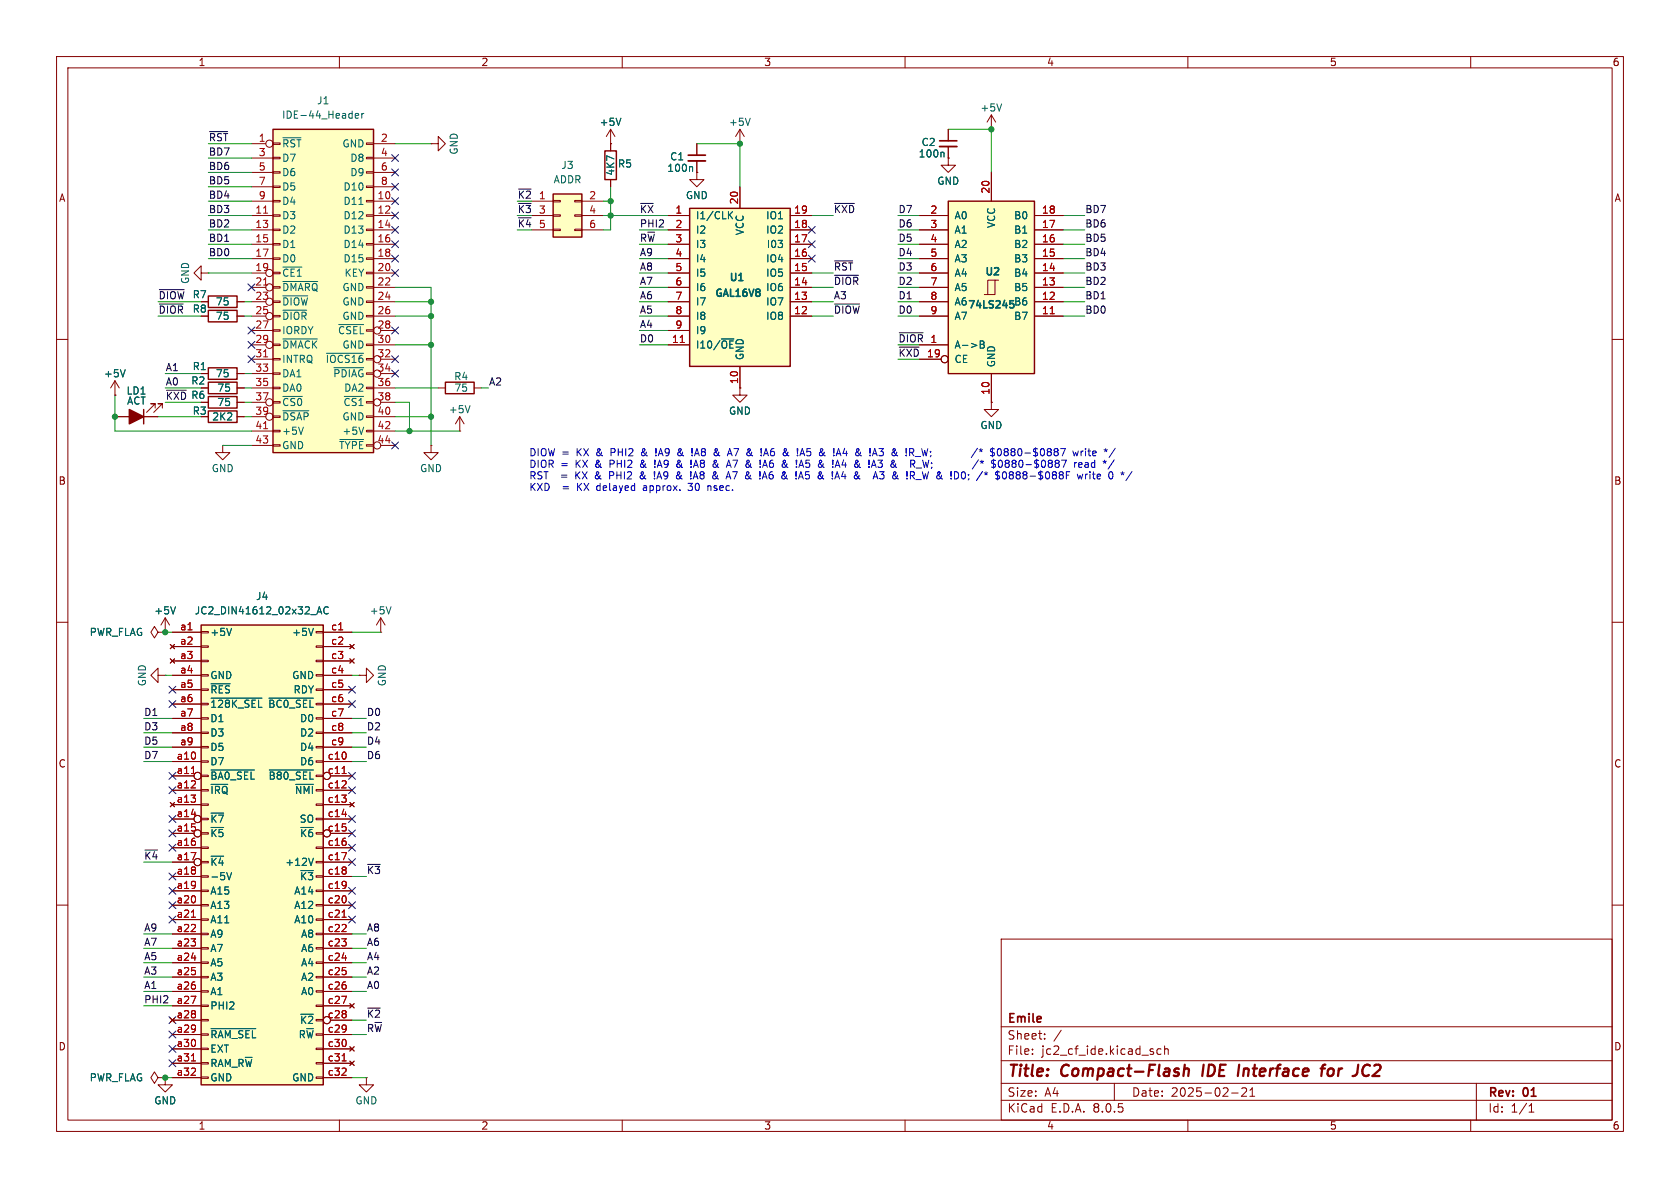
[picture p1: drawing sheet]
<svg xmlns="http://www.w3.org/2000/svg" width="297mm" height="210mm" viewBox="0 0 297 210" stroke-linecap="round" stroke-linejoin="round" font-family="sans-serif">
<g fill="none" stroke="#840000" stroke-width=".18">
<path d="M10 10h277v190h-277zM12 12h273v186h-273zM60 10v2M110 10v2M160 10v2M210 10v2M260 10v2M107.9 25.4h.1M107.9 22.9l-.7 1.2M107.9 22.9v2.5M107.9 22.9l.8 1.2M167.6 22.9v2"/>
<path d="M167.6 25.9v2M10 60h2M285 60h2M77.5 68.6h1.2M83.8 68.6h1.3M10 110h2M285 110h2M10 160h2M285 160h2M177 166h108v32h-108zM60 198v2M110 198v2"/>
<path d="M160 198v2M177 194.5h108M177 191.5h108M177 187.5h108M177 181.5h108M182.5 186.3v.1M182.5 185.5v.1M184.7 183.6v.1M184.7 182.8v.1M187.6 182.1l-1.3 2M197 191.5v3M203.9 186v.3"/>
<path d="M205.2 185.5l-.4-.1-.3 .3v.4l.2 .2h.5M205.9 185.5l.2-.1 .4 .1v.9M205.9 184.9v1.5M210 198v2M217.7 193.2h1.2M219.5 192.4l.6-.1 .2 .1 .1 .3-.9 1.1h.9M221 193.8h.8M221 192.7l.4-.4v1.5M260 198v2M261 191.5v6.5M270.3 196.6h.9M270.3 195.5l.4-.4v1.5"/>
</g>
<path d="M209.3 189.1a.49 .49 0 0 1 .9 .1l-.1 1M209.5 188.2l-.3 2M212.8 188.2l-.3 2M233.5 188.9h.7M234.3 188.2l-.4 .1-.1 .2-.2 1.7M235.5 188.9a.62 .62 0 0 0-.7 .4v.7a.52 .52 0 0 0 .7 .1M241 189.9a.68 .68 0 0 0 .9 .2M241.8 188.2a.77 .77 0 0 0-.8 .5" fill="none" stroke="#840000" stroke-width=".4"/>
<path d="M166.1 25.9h3.1" fill="none" stroke="#840000" stroke-width=".33"/>
<path d="M166.1 24.9h3.1" fill="none" stroke="#840000" stroke-width=".3"/>
<path d="M109.8 20.9l-.5 1.3M166.7 26.9l.2 .2v.7" fill="none" stroke="#006464" stroke-width=".18"/>
<path d="M78.7 67.6h5.1v2h-5.1z" fill="none" stroke="#840000" stroke-width=".25"/>
<path d="M121.9 36.8h17.8v28h-17.8z" fill="#ffffc2"/>
<path d="M121.9 36.8h17.8v28h-17.8z" fill="none" stroke="#840000" stroke-width=".25"/>
<g fill="none" stroke="#840000" stroke-width=".18">
<path d="M118.1 38.1h3.8M130.8 33v3.8M139.7 38.1h3.8M118.1 55.9h3.8M118.1 53.3h3.8M118.1 50.8h3.8M118.1 48.3h3.8M118.1 45.7h3.8M118.1 43.2h3.8M118.1 40.6h3.8M118.1 58.4h3.8M139.7 55.9h3.8"/>
<path d="M139.7 53.3h3.8M139.7 50.8h3.8M139.7 48.3h3.8M139.7 45.7h3.8M139.7 43.2h3.8M139.7 40.6h3.8M118.1 61h3.8M130.8 64.8v3.8"/>
</g>
<path d="M129 38l.5 .7M129.5 37.4l-.7 .7" fill="none" stroke="#006464" stroke-width=".18"/>
<path d="M120.3 60.5h.7" fill="none" stroke="#a90000" stroke-width=".18"/>
<path d="M97.8 34.3h5.1v7.6h-5.1z" fill="#ffffc2"/>
<g fill="none" stroke="#840000" stroke-width=".18">
<path d="M76.2 25.4h1.3v-1.3l1.2 1.3-1.2 1.3v-1.3M76.2 25.4h.1M94 35.6h3.8M94 38.1h3.8M97.8 38h1.3v.2h-1.3zM97.8 35.4h1.3v.3h-1.3zM101.6 38h1.3v.2h-1.3zM101.6 35.4h1.3v.3h-1.3zM102.9 35.6h3.8M102.9 38.1h3.8M107.9 25.4v1.3M107.9 31.8v1.2"/>
<path d="M123.2 30.5v1.3h1.3l-1.3 1.2-1.3-1.2h1.3M123.2 30.5h.1M123.2 25.4v2M123.2 28.4v2.1M130.8 25.4h.1M130.8 22.9l-.8 1.2M130.8 22.9v2.5M130.8 22.9l.8 1.2M94 40.6h3.8M97.8 40.5h1.3v.3h-1.3zM101.6 40.5h1.3v.3h-1.3zM102.9 40.6h3.8"/>
<path d="M35.6 68.6h1.2M41.9 68.6h1.3M76.2 78.7v1.3h1.3l-1.3 1.3-1.3-1.3h1.3M76.2 78.7h.1M81.3 76.2h.1M81.3 73.7l-.8 1.2M81.3 73.7v2.5M81.3 73.7l.7 1.2M27.9 119.4v-1.3l-1.2 1.3 1.2 1.3v-1.3h1.3M27.9 111.8l-.6-1.1-.6 1.1 .6 1 .6-1h1.3M29.2 119.4h.1M29.2 111.8h.1"/>
<path d="M29.2 109.2l-.8 1.3M29.2 109.2v2.6M29.2 109.2l.8 1.3M63.5 119.4h1.3v-1.3l1.2 1.3-1.2 1.3v-1.3M63.5 119.4h.1M67.3 111.8h.1M67.3 109.2l-.8 1.3M67.3 109.2v2.6M67.3 109.2l.8 1.3"/>
</g>
<path d="M97.8 34.3h5.1v7.6h-5.1zM106.9 26.7h2.1v5.1h-2.1zM36.8 67.6h5.1v2h-5.1z" fill="none" stroke="#840000" stroke-width=".25"/>
<path d="M122.3 29.5l.1 .1v.7M132.6 20.9l-.4 1.3M83.1 71.7l-.4 1.3M31 107.3l-.4 1.2M69.1 107.3l-.4 1.2" fill="none" stroke="#006464" stroke-width=".18"/>
<path d="M121.7 28.4h3" fill="none" stroke="#840000" stroke-width=".33"/>
<path d="M121.7 27.4h3" fill="none" stroke="#840000" stroke-width=".3"/>
<path d="M167.6 35.6h15.3v30.4h-15.3z" fill="#ffffc2"/>
<g fill="none" stroke="#840000" stroke-width=".18">
<path d="M162.6 38.1h5M175.3 30.5v5.1M182.9 38.1h5.1M162.6 55.9h5M162.6 53.3h5M162.6 50.8h5M162.6 48.3h5M162.6 45.7h5M162.6 43.2h5M162.6 40.6h5M175.9 49.5h-1.3v2.6M176.5 49.5h-.6v2.6h-1.9"/>
<path d="M182.9 55.9h5.1M182.9 53.3h5.1M182.9 50.8h5.1M182.9 48.3h5.1M182.9 45.7h5.1M182.9 43.2h5.1M182.9 40.6h5.1M162.6 61h5M162.6 63.5h3.8M175.3 66v5.1"/>
<circle cx="167" cy="63.5" r=".63"/>
</g>
<path d="M167.6 35.6h15.3v30.4h-15.3z" fill="none" stroke="#840000" stroke-width=".25"/>
<path d="M173.3 60.3h.4l.3 .2-.3 .4 .3 .1v.3l-.2 .2h-.5zM173.3 60.9h.4" fill="none" stroke="#006464" stroke-width=".18"/>
<path d="M185.7 55.5h.7" fill="none" stroke="#a90000" stroke-width=".18"/>
<path d="M178.6 53.2h.6M178.6 54.4h.1M178.7 53.6l-.1 .1" fill="none" stroke="#006464" stroke-width=".25"/>
<path d="M35.6 110.5h21.5v81.3h-21.5z" fill="#ffffc2"/>
<g fill="none" stroke="#840000" stroke-width=".18">
<path d="M167.6 27.9v1.3h1.3l-1.3 1.3-1.2-1.3h1.2M167.6 27.9h.1M175.3 22.9h.1M175.3 20.3l-.8 1.3M175.3 20.3v2.6M175.3 20.3l.7 1.3M35.6 66h1.2M41.9 66h1.3M130.8 68.6v1.3h1.3l-1.3 1.2-1.3-1.2h1.3M130.8 68.6h.1M175.3 71.1v1.3h1.2l-1.2 1.3-1.3-1.3h1.3M175.3 71.1h.1"/>
<path d="M30.1 113.9l.8 .8M30.1 116.5l.8 .7M30.5 111.8h5.1M30.5 114.3h5.1M30.5 116.8h5.1M30.5 119.4h5.1M30.9 113.9l-.8 .8M30.9 116.5l-.8 .7M35.6 119.3h1.2v.2h-1.2zM35.6 116.7h1.2v.3h-1.2zM35.6 114.2h1.2v.2h-1.2zM35.6 111.6h1.2v.3h-1.2z"/>
<path d="M55.9 119.3h1.2v.2h-1.2zM55.9 116.7h1.2v.3h-1.2zM55.9 114.2h1.2v.2h-1.2zM55.9 111.6h1.2v.3h-1.2zM57.1 111.8h5.1M57.1 114.3h5.1M57.1 116.8h5.1M57.1 119.4h5.1M61.8 113.9l.8 .8M61.8 116.5l.8 .7M62.6 113.9l-.8 .8M62.6 116.5l-.8 .7"/>
<path d="M30.5 134.6h5.1M30.5 137.2h3.8M30.5 139.7h5.1M30.5 121.9h5.1M30.5 124.5h5.1M30.5 127h5.1M30.5 129.5h5.1M30.5 132.1h5.1M35.6 139.6h1.2v.2h-1.2zM35.6 137h1.2v.3h-1.2zM35.6 134.5h1.2v.2h-1.2zM35.6 132h1.2v.2h-1.2z"/>
<path d="M35.6 129.4h1.2v.3h-1.2zM35.6 126.9h1.2v.2h-1.2zM35.6 124.3h1.2v.3h-1.2zM35.6 121.8h1.2v.2h-1.2zM55.9 134.5h1.2v.2h-1.2zM55.9 132h1.2v.2h-1.2zM55.9 129.4h1.2v.3h-1.2zM55.9 126.9h1.2v.2h-1.2zM55.9 121.8h1.2v.2h-1.2zM57.1 134.6h5.1M57.1 139.7h5.1M57.1 121.9h5.1"/>
<path d="M57.1 124.5h5.1M57.1 127h5.1M57.1 129.5h5.1M57.1 132.1h5.1M58.4 137.2h3.8M30.1 141.9l.8 .7M30.5 142.2h5.1M30.5 144.8h3.8M30.5 147.3h3.8M30.5 149.9h5.1M30.5 152.4h3.8M30.5 154.9h5.1"/>
<path d="M30.5 157.5h5.1M30.9 141.9l-.8 .7M35.6 159.9h1.2v.2h-1.2zM35.6 157.4h1.2v.2h-1.2zM35.6 154.8h1.2v.3h-1.2zM35.6 152.3h1.2v.2h-1.2zM35.6 149.7h1.2v.3h-1.2zM35.6 147.2h1.2v.2h-1.2zM35.6 144.7h1.2v.2h-1.2zM35.6 142.1h1.2v.3h-1.2zM55.9 159.9h1.2v.2h-1.2zM55.9 157.4h1.2v.2h-1.2z"/>
<path d="M55.9 152.3h1.2v.2h-1.2zM55.9 149.7h1.2v.3h-1.2zM55.9 144.7h1.2v.2h-1.2zM55.9 142.1h1.2v.3h-1.2zM57.1 142.2h5.1M57.1 144.8h5.1M57.1 149.9h5.1M57.1 152.4h5.1M57.1 154.9h5.1M57.1 157.5h5.1M58.4 147.3h3.8M61.8 141.9l.8 .7"/>
<path d="M62.6 141.9l-.8 .7M30.1 180l.8 .7M30.5 160h5.1M30.5 162.6h5.1M30.5 165.1h5.1M30.5 167.6h5.1M30.5 170.2h5.1M30.5 172.7h5.1M30.5 175.3h5.1M30.5 177.8h5.1M30.9 180l-.8 .7M35.6 177.7h1.2v.2h-1.2z"/>
<path d="M35.6 175.1h1.2v.3h-1.2zM35.6 172.6h1.2v.2h-1.2zM35.6 170.1h1.2v.2h-1.2zM35.6 167.5h1.2v.3h-1.2zM35.6 165h1.2v.2h-1.2zM35.6 162.4h1.2v.3h-1.2zM55.9 177.7h1.2v.2h-1.2zM55.9 175.1h1.2v.3h-1.2zM55.9 172.6h1.2v.2h-1.2zM55.9 170.1h1.2v.2h-1.2zM55.9 167.5h1.2v.3h-1.2zM55.9 165h1.2v.2h-1.2z"/>
<path d="M55.9 162.4h1.2v.3h-1.2zM57.1 160h5.1M57.1 162.6h5.1M57.1 165.1h5.1M57.1 167.6h5.1M57.1 170.2h5.1M57.1 172.7h5.1M57.1 175.3h5.1M57.1 177.8h5.1M61.8 177.4l.8 .8M62.6 177.4l-.8 .8M30.5 180.3h5.1"/>
<path d="M30.5 182.9h5.1M30.5 185.4h5.1M30.5 188h5.1M30.5 190.5h5.1M35.6 190.4h1.2v.2h-1.2zM35.6 187.8h1.2v.3h-1.2zM35.6 185.3h1.2v.2h-1.2zM35.6 182.8h1.2v.2h-1.2zM35.6 180.2h1.2v.3h-1.2zM55.9 190.4h1.2v.2h-1.2zM55.9 187.8h1.2v.3h-1.2zM55.9 185.3h1.2v.2h-1.2z"/>
<path d="M57.1 182.9h5.1M57.1 185.4h5.1M57.1 188h5.1M57.1 190.5h5.1M58.4 180.3h3.8M61.8 185l.8 .8M61.8 187.6l.8 .7M62.6 185l-.8 .8M62.6 187.6l-.8 .7M64.8 190.5v1.3h1.2l-1.2 1.2-1.3-1.2h1.3M64.8 190.5h.1"/>
<circle cx="34.9" cy="137.2" r=".63"/>
<circle cx="57.8" cy="137.2" r=".63"/>
<circle cx="34.9" cy="147.3" r=".63"/>
<circle cx="34.9" cy="144.8" r=".63"/>
<circle cx="34.9" cy="152.4" r=".63"/>
<circle cx="57.8" cy="147.3" r=".63"/>
<circle cx="57.8" cy="180.3" r=".63"/>
</g>
<path d="M36.8 65h5.1v2.1h-5.1zM35.6 110.5h21.5v81.3h-21.5z" fill="none" stroke="#840000" stroke-width=".25"/>
<g fill="none" stroke="#006464" stroke-width=".18">
<path d="M177.1 18.4l-.4 1.2M40.9 111.1l-.4 1.2M55.4 111.1l-.4 1.2M56 108.5l.5-1.2 .4 1.2M56.2 108.2h.6M58 107.4a.6 .6 0 0 0-.8 .4 .6 .6 0 0 0 .6 .7l.2-.1M37.3 136.1h7.7M37.3 138.7h3M37.3 120.9h3.4M37.3 123.4h9M47.5 123.4h7.9M47.6 136.1h7.8"/>
<path d="M52.3 138.7h3.1M37.3 143.7h2.2M37.3 151.4h2.2M40.1 154.2l.4 1.3 .4-1.3M53.2 153.9h2.2M55.4 151.7l-.4 1.3M53.2 179.3h2.2M37.3 181.8h7.9M43.4 186.9h1.2"/>
</g>
<path d="M59.9 111.3h.7M33.8 136.7h.8M60.5 136.7h.7M60.4 150.7h.9l-.6 1.3M60.5 143.9h.8M33.8 162.1h.8M60.4 176.1h.9l-.6 1.3M60.5 162.1h.7M60.5 169.3h.8M33.8 187.5h.8M60.5 187.5h.7" fill="none" stroke="#a90000" stroke-width=".18"/>
<path d="M48.3 22.9h17.7v57.1h-17.7z" fill="#ffffc2"/>
<g fill="none" stroke="#840000" stroke-width=".18">
<path d="M44.4 25.4h2.6M44.4 35.6h3.9M44.4 38.1h3.9M44.4 27.9h3.9M44.4 30.5h3.9M44.4 33h3.9M48.3 38h1.2v.2h-1.2zM48.3 35.4h1.2v.3h-1.2zM48.3 32.9h1.2v.2h-1.2zM48.3 30.4h1.2v.2h-1.2zM48.3 27.8h1.2v.3h-1.2zM48.3 25.3h1.2v.2h-1.2z"/>
<path d="M64.8 38h1.2v.2h-1.2zM64.8 35.4h1.2v.3h-1.2zM64.8 32.9h1.2v.2h-1.2zM64.8 30.4h1.2v.2h-1.2zM64.8 27.8h1.2v.3h-1.2zM64.8 25.3h1.2v.2h-1.2zM66 25.4h3.8M66 35.6h3.8M66 38.1h3.8M66 27.9h3.8M66 30.5h3.8M66 33h3.8"/>
<path d="M107.9 25.4h.1M107.9 25.4v1.3M107.9 31.8v1.2M118.1 38.1h3.8M123.2 30.5h.1M123.2 25.4v2M123.2 28.4v2.1M130.8 33v3.8M139.7 38.1h3.8M162.6 38.1h5M167.6 27.9h.1M167.6 22.9v2"/>
<path d="M167.6 25.9v2M175.3 30.5v5.1M182.9 38.1h5.1M35.6 48.3v-1.3l-1.3 1.3 1.3 1.2v-1.2h1.2M35.6 53.3h1.2M35.6 55.9h1.2M36.8 48.3h.1M41.9 53.3h1.3M41.9 55.9h1.3M44.4 40.6h3.9M44.4 43.2h3.9M44.4 45.7h3.9"/>
<path d="M44.4 48.3h2.6M44.4 50.8h2.6M44.4 53.3h2.6M44.4 55.9h2.6M44.4 58.4h3.9M48.3 58.3h1.2v.2h-1.2zM48.3 55.8h1.2v.2h-1.2zM48.3 53.2h1.2v.3h-1.2zM48.3 50.7h1.2v.2h-1.2zM48.3 48.1h1.2v.3h-1.2zM48.3 45.6h1.2v.2h-1.2zM48.3 43.1h1.2v.2h-1.2z"/>
<path d="M48.3 40.5h1.2v.3h-1.2zM64.8 55.8h1.2v.2h-1.2zM64.8 53.2h1.2v.3h-1.2zM64.8 50.7h1.2v.2h-1.2zM64.8 48.1h1.2v.3h-1.2zM64.8 45.6h1.2v.2h-1.2zM64.8 43.1h1.2v.2h-1.2zM64.8 40.5h1.2v.3h-1.2zM66 40.6h3.8M66 43.2h3.8M66 45.7h3.8M66 48.3h3.8"/>
<path d="M66 50.8h3.8M66 53.3h3.8M66 55.9h3.8M67.3 58.4h2.5M118.1 40.6h3.8M118.1 43.2h3.8M118.1 45.7h3.8M118.1 48.3h3.8M118.1 50.8h3.8M118.1 53.3h3.8M118.1 55.9h3.8M118.1 58.4h3.8"/>
<path d="M139.7 40.6h3.8M139.7 43.2h3.8M139.7 45.7h3.8M139.7 48.3h3.8M139.7 50.8h3.8M139.7 53.3h3.8M139.7 55.9h3.8M162.6 40.6h5M162.6 43.2h5M162.6 45.7h5M162.6 48.3h5M162.6 50.8h5"/>
<path d="M162.6 53.3h5M162.6 55.9h5M182.9 40.6h5.1M182.9 43.2h5.1M182.9 45.7h5.1M182.9 48.3h5.1M182.9 50.8h5.1M182.9 53.3h5.1M182.9 55.9h5.1M20.3 69.9h.1M20.3 73.7h7.6M20.3 67.3l-.7 1.3"/>
<path d="M20.3 67.3v2.6M20.3 67.3l.8 1.3M27.4 72.1v-.7h-.7h.7l-1.5 1.5M28.7 72.1v-.7h-.8h.8l-1.5 1.5M35.6 66h1.2M35.6 68.6h1.2M35.6 71.1h1.2M35.6 73.7h1.2M39.4 78.7v1.3h1.2l-1.2 1.3-1.3-1.3h1.3M39.4 78.7h.1M41.9 66h1.3M41.9 68.6h1.3"/>
<path d="M41.9 71.1h1.3M41.9 73.7h1.3M44.4 61h2.6M44.4 63.5h3.9M44.4 66h3.9M44.4 68.6h3.9M44.4 71.1h2.6M44.4 73.7h2.6M44.4 76.2h3.9M44.4 78.7h3.9M48.3 78.6h1.2v.3h-1.2zM48.3 76.1h1.2v.2h-1.2z"/>
<path d="M48.3 73.5h1.2v.3h-1.2zM48.3 71h1.2v.2h-1.2zM48.3 68.5h1.2v.2h-1.2zM48.3 65.9h1.2v.3h-1.2zM48.3 63.4h1.2v.2h-1.2zM48.3 60.8h1.2v.3h-1.2zM64.8 76.1h1.2v.2h-1.2zM64.8 73.5h1.2v.3h-1.2zM64.8 68.5h1.2v.2h-1.2zM64.8 60.8h1.2v.3h-1.2zM66 61h3.8M66 68.6h3.8"/>
<path d="M66 73.7h3.8M66 76.2h3.8M67.3 63.5h2.5M67.3 66h2.5M67.3 71.1h2.5M67.3 78.7h2.5M118.1 61h3.8M130.8 68.6h.1M130.8 64.8v3.8M162.6 61h5M162.6 63.5h3.8M175.3 71.1h.1"/>
<path d="M175.3 66v5.1M29.2 111.8h.1M30.1 113.9l.8 .8M30.1 116.5l.8 .7M30.5 111.8h5.1M30.5 114.3h5.1M30.5 116.8h5.1M30.5 119.4h5.1M30.9 113.9l-.8 .8M30.9 116.5l-.8 .7M57.1 111.8h5.1M57.1 114.3h5.1"/>
<path d="M57.1 116.8h5.1M57.1 119.4h5.1M61.8 113.9l.8 .8M61.8 116.5l.8 .7M62.6 113.9l-.8 .8M62.6 116.5l-.8 .7M30.5 134.6h5.1M30.5 137.2h3.8M30.5 139.7h5.1M30.5 121.9h5.1M30.5 124.5h5.1M30.5 127h5.1"/>
<path d="M30.5 129.5h5.1M30.5 132.1h5.1M57.1 134.6h5.1M57.1 139.7h5.1M57.1 121.9h5.1M57.1 124.5h5.1M57.1 127h5.1M57.1 129.5h5.1M57.1 132.1h5.1M58.4 137.2h3.8M30.1 141.9l.8 .7M30.5 142.2h5.1"/>
<path d="M30.5 144.8h3.8M30.5 147.3h3.8M30.5 149.9h5.1M30.5 152.4h3.8M30.5 154.9h5.1M30.5 157.5h5.1M30.9 141.9l-.8 .7M57.1 142.2h5.1M57.1 144.8h5.1M57.1 149.9h5.1M57.1 152.4h5.1M57.1 154.9h5.1"/>
<path d="M57.1 157.5h5.1M58.4 147.3h3.8M61.8 141.9l.8 .7M62.6 141.9l-.8 .7M30.1 180l.8 .7M30.5 160h5.1M30.5 162.6h5.1M30.5 165.1h5.1M30.5 167.6h5.1M30.5 170.2h5.1M30.5 172.7h5.1M30.5 175.3h5.1"/>
<path d="M30.5 177.8h5.1M30.9 180l-.8 .7M57.1 160h5.1M57.1 162.6h5.1M57.1 165.1h5.1M57.1 167.6h5.1M57.1 170.2h5.1M57.1 172.7h5.1M57.1 175.3h5.1M57.1 177.8h5.1M61.8 177.4l.8 .8M62.6 177.4l-.8 .8"/>
<path d="M27.9 190.5l-.6-1-.6 1 .6 1 .6-1h1.3M29.2 190.5h.1M29.2 190.5v1.3h1.3l-1.3 1.2-1.3-1.2h1.3M30.5 180.3h5.1M30.5 182.9h5.1M30.5 185.4h5.1M30.5 188h5.1M30.5 190.5h5.1M57.1 182.9h5.1M57.1 185.4h5.1M57.1 188h5.1M57.1 190.5h5.1"/>
<path d="M58.4 180.3h3.8M61.8 185l.8 .8M61.8 187.6l.8 .7M62.6 185l-.8 .8M62.6 187.6l-.8 .7"/>
<circle cx="47.6" cy="25.4" r=".63"/>
<circle cx="47.6" cy="53.3" r=".63"/>
<circle cx="47.6" cy="48.3" r=".63"/>
<circle cx="47.6" cy="50.8" r=".63"/>
<circle cx="47.6" cy="55.9" r=".63"/>
<circle cx="66.7" cy="58.4" r=".63"/>
<circle cx="47.6" cy="73.7" r=".63"/>
<circle cx="47.6" cy="71.1" r=".63"/>
<circle cx="47.6" cy="61" r=".63"/>
<circle cx="66.7" cy="66" r=".63"/>
<circle cx="66.7" cy="63.5" r=".63"/>
<circle cx="66.7" cy="71.1" r=".63"/>
<circle cx="66.7" cy="78.7" r=".63"/>
<circle cx="167" cy="63.5" r=".63"/>
<circle cx="34.9" cy="137.2" r=".63"/>
<circle cx="57.8" cy="137.2" r=".63"/>
<circle cx="34.9" cy="147.3" r=".63"/>
<circle cx="34.9" cy="144.8" r=".63"/>
<circle cx="34.9" cy="152.4" r=".63"/>
<circle cx="57.8" cy="147.3" r=".63"/>
<circle cx="57.8" cy="180.3" r=".63"/>
</g>
<path d="M48.3 22.9h17.7v57.1h-17.7zM36.8 54.9h5.1v2h-5.1zM36.8 52.3h5.1v2.1h-5.1zM25.4 72.4v2.5M36.8 72.6h5.1v2.1h-5.1zM36.8 70.1h5.1v2h-5.1z" fill="none" stroke="#840000" stroke-width=".25"/>
<g fill="none" stroke="#006464" stroke-width=".18">
<path d="M50 24.4h3.2M62.8 20.5l.6-.1-.1-.3h-.3l-.2 .1 .1 .6h.4M63.4 36.1h.8M64 20.1v.8M64.3 20.1l-.3 .2M109.8 20.9l-.5 1.3M122.3 29.5l.1 .1v.7M129 38l.5 .7M129.5 37.4l-.7 .7M166.7 26.9l.2 .2v.7M50 47.2h3.4M50 49.8h6.2"/>
<path d="M50 52.3h4.4M50 54.8h4.2M50 59.9h6.1M59.9 57.4h4.4M22.1 65.3l-.4 1.3M50 70.1h3.4M50 72.6h4.6M53.6 75.5l-.4 1.3M57.7 62.5h6.6M59 65h5.3M60.1 77.7h4.2M60.9 70.1h3.4"/>
<path d="M64.3 75.5l-.4 1.3M173.3 60.3h.4l.3 .2-.3 .4 .3 .1v.3l-.2 .2h-.5zM173.3 60.9h.4M31 107.3l-.4 1.2M40.9 111.1l-.4 1.2M55.4 111.1l-.4 1.2M56 108.5l.5-1.2 .4 1.2M56.2 108.2h.6M58 107.4a.6 .6 0 0 0-.8 .4 .6 .6 0 0 0 .6 .7l.2-.1M37.3 136.1h7.7M37.3 138.7h3M37.3 120.9h3.4"/>
<path d="M37.3 123.4h9M47.5 123.4h7.9M47.6 136.1h7.8M52.3 138.7h3.1M37.3 143.7h2.2M37.3 151.4h2.2M40.1 154.2l.4 1.3 .4-1.3M53.2 153.9h2.2M55.4 151.7l-.4 1.3M53.2 179.3h2.2M37.3 181.8h7.9M43.4 186.9h1.2"/>
</g>
<g fill="none" stroke="#a90000" stroke-width=".18">
<path d="M46.6 37.7h.7M46.6 50.4h.7M185.7 55.5h.7M46.6 63.1h.7M46.6 75.8h.7M120.3 60.5h.7M59.9 111.3h.7M33.8 136.7h.8M60.5 136.7h.7M60.4 150.7h.9l-.6 1.3M60.5 143.9h.8M33.8 162.1h.8"/>
<path d="M60.4 176.1h.9l-.6 1.3M60.5 162.1h.7M60.5 169.3h.8M33.8 187.5h.8M60.5 187.5h.7"/>
</g>
<path d="M22.9 72.4l2.5 1.3-2.5 1.2z" fill="#840000" stroke="#840000" stroke-width=".25"/>
<path d="M37.1 23.3h3.2M147.5 36h3.5M28.2 53.7h4.2M28.2 51.2h4.4M147.5 46.1h3.2M147.5 53.7h4.4M147.5 48.7h4.3M159 58.8h4.2M29.4 69h3.5M159 61.4h3.5" fill="none" stroke="#0f0f0f" stroke-width=".18"/>
<g fill="none" stroke="#0000c2" stroke-width=".18">
<path d="M113.5 80l-.1 .2 .1 .3M115.9 79.3v.8M120.3 79.7l-.4 .3M120.4 79.4h-.3l-.1 .2 .5 .7M123.2 79.3l-.4 1.3M126.6 80l.6 .6M126.8 79.4v.3M127.1 79.9l-.3 .6M129 79.3l.4 1.3M129.7 79.3h.9M135.4 79.3l.4 1.3M143.3 79.3h-.6l-.1 .6 .5-.1"/>
<path d="M149.3 79.2l-.3 1h.8M149.6 79.7v.9M153.8 79.3v.8M155.4 79.3h.8l-.5 .5M156 79.8l.2 .2-.2 .5M160.2 79.3v.8M162.9 79.3l.3 1.3 .3-.9M172.8 79.2l-1.1 1.7M173.1 79.5l.3 .1M173.4 79.3v.3M173.4 79.6l-.2 .2M173.4 79.6l.2 .2"/>
<path d="M173.7 79.5l-.3 .1M175.5 79.1v1.7M175.8 79.4l-.5-.1-.1 .1v.4l.5 .2 .1 .3-.2 .3-.5-.1M176.4 79.5v.8M179 79.8l-.3-.2 .3-.3h.2l.2 .2-.2 .3M179 79.8l-.3 .3 .1 .4 .2 .1 .3-.1 .1-.2v-.3l-.2-.2M179 79.8h.2M191.4 79.7h.1M191.9 79.3v.1M191.9 79.7v.9M192.3 79.7h.5M192.5 79.3v1.1l.3 .2"/>
<path d="M107.8 84.1h.5M108.3 83.4h-.5v1.3M113.3 82l-.1 .2 .1 .4M113.4 83.5l-.1 .2 .2 .4M113.7 83.8l-.5 .4 .1 .4 .3 .1M113.9 85.9h-.1M113.9 86.2l-.2 .2 .2 .3M115.7 81.4l.1 .7M115.7 84.5v.2M115.7 83.4v.8M115.8 82.5v.1M115.8 81.3v.8z"/>
<path d="M115.9 80.5v.1M116.3 84.3h.6M116.6 83.4l-.5 1.3M119.8 82.6h.4M119.8 83.5l.2-.1 .2 .2-.5 .5M119.8 83.9l.6 .7M119.9 80.5h.5M120.1 81.8l-.3 .2M120.2 81.4h-.3l-.1 .3 .5 .7M120.4 84.3l-.3 .3-.3 .1M121.6 86.6l.6 .1M122.4 85.4l-.4 .5h.2"/>
<path d="M122.5 84.7l.5-1.3 .4 1.3M122.7 84.3h.6M122.7 82.3h.6M122.9 80.2h.6M123 81.3l-.4 1.3M125.1 85.9v.8M125.1 86l.4-.1 .2 .1M126.4 82l.6 .6M126.6 81.4v.3M126.7 84.4l.3 .3M126.8 84l-.2 .5M126.9 82l-.3 .6"/>
<path d="M128.8 81.3l.5 1.3M129.5 83.4h.8M129.6 81.3h.8M134.9 82.3h.6M135.1 80.2h.6M135.2 83.4l.4 1.3M135.2 81.3l.5 1.3M136.1 83.5a.99 .99 0 0 0 0 1.1l.1 .1M136.2 83.9l-.2 .2M142.4 84.5l.2 .2 .4-.1M142.4 82.5l.5 .1M142.6 80.5l.5 .1"/>
<path d="M143 83.4h-.6v.6l.2-.1h.4M143.1 81.3h-.6l-.1 .7 .5-.2M148.8 84.2h.8M149.1 81.3l-.3 .9h.8M149.4 83.8v.9M149.5 81.8v.8M153.6 82.5v.1M153.6 81.3v.8M153.8 80.5v.1M155.5 83.4h.8l-.4 .5 .3 .1 .1 .4-.3 .3h-.3M155.9 81.9l.1 .2-.1 .5M156 81.3l-.4 .5"/>
<path d="M160.2 80.5v.1M160.9 84.1h.5M160.9 83.4v1.3M162 82.7h.9M163.1 81.3l.3 1.3 .3-.9 .2 .9 .3-1.3M164.1 83.4l-.3 1.3-.2-.9-.2 .9M173 81.3l-1.1 1.6M173.3 81.5l.3 .2M173.6 81.3v.4M173.6 81.7l-.2 .2M173.6 81.7l.2 .2M173.9 81.5l-.3 .2"/>
<path d="M175.6 81.2v1.6M176 81.4l-.5-.1-.2 .2v.3l.6 .3 .1 .3-.2 .2h-.5M176.2 83.4l.5 .1M176.2 84l.4 .1 .1 .3-.2 .3h-.3M176.4 83.2v1.6M176.6 81.5l-.1 .6 .1 .4 .2 .1M179 81.4l.4-.1 .2 .2v.2l-.2 .2M179 81.8l.1 .1M179.1 81.9h.3M179.1 81.9l-.1 .1M179.4 81.9l.2 .2v.4l-.2 .1h-.4M179.9 83.9l-.3 .3 .1 .3 .2 .2h.2l.3-.3v-.2l-.3-.3"/>
<path d="M179.9 83.9h.2M180.2 81.6l-.1 .5 .2 .5M180.3 83.5l-.2-.1-.4 .1-.1 .2 .3 .2M180.4 83.7l-.3 .2M191.8 82.4l.2 .2h.4M191.8 81.8h.5l.1 .8M192.3 83.8l-.3 .1M192.4 82.1h-.4l-.2 .2M192.7 83.4v.1M192.7 83.8v.9M193.1 83.8h.5M193.2 80.2l.6-.2-.1-.2-.3-.1-.2 .2v.6h.5"/>
<path d="M193.3 83.4v1.1l.3 .2M193.5 81.8h-.3l-.3 .2 .2 .6h.4M193.5 81.3v1.3M194 84.2l.6-.1-.1-.2-.4-.1-.1 .2v.6h.5M195 81.5l.3 .2-.2 .2M200.1 83.3l-1.1 1.7"/>
</g>
<g fill="none" stroke="#009600" stroke-width=".18">
<path d="M36.8 35.6h7.6M36.8 33h7.6M36.8 25.4h7.6M36.8 38.1h7.6M36.8 27.9h7.6M36.8 30.5h7.6M69.8 25.4h6.4M106.7 35.6h1.2M106.7 38.1h11.4M107.9 33v7.6h-1.2M123.2 25.4h7.6v7.6M143.5 38.1h3.8"/>
<path d="M158.7 38.1h3.9M167.6 22.9h7.7v7.6M188 38.1h3.8M27.9 55.9h7.7M27.9 53.3h7.7M36.8 48.3h7.6M36.8 43.2h7.6M36.8 45.7h7.6M36.8 40.6h7.6M43.2 55.9h1.2M43.2 53.3h1.2M69.8 55.9h6.4"/>
<path d="M69.8 53.3h6.4M69.8 50.8h6.4v27.9M113 58.4h5.1M113 55.9h5.1M113 53.3h5.1M113 50.8h5.1M113 48.3h5.1M113 43.2h5.1M113 45.7h5.1M113 40.6h5.1M143.5 55.9h3.8M143.5 53.3h3.8"/>
<path d="M143.5 50.8h3.8M143.5 48.3h3.8M158.7 55.9h3.9M158.7 53.3h3.9M158.7 50.8h3.9M158.7 48.3h3.9M158.7 43.2h3.9M158.7 45.7h3.9M158.7 40.6h3.9M188 55.9h3.8M188 53.3h3.8M188 50.8h3.8"/>
<path d="M188 48.3h3.8M188 43.2h3.8M188 45.7h3.8M188 40.6h3.8M20.3 69.9v6.3h24.1M27.9 73.7h7.7M29.2 71.1h6.4M29.2 68.6h6.4M29.2 66h6.4M39.4 78.7h5M43.2 71.1h1.2M43.2 73.7h1.2"/>
<path d="M43.2 68.6h1.2M43.2 66h1.2M69.8 61h6.4M69.8 71.1h2.6v5.1M69.8 76.2h11.5M69.8 73.7h6.4M69.8 68.6h7.7M85.1 68.6h1.3M113 61h5.1M158.7 61h3.9M158.7 63.5h3.9M29.2 111.8h1.3"/>
<path d="M29.2 119.4h1.3M62.2 111.8h5.1M62.2 119.4h1.3M25.4 134.6h5.1M25.4 132.1h5.1M25.4 129.5h5.1M25.4 127h5.1M62.2 134.6h2.6M62.2 132.1h2.6M62.2 129.5h2.6M62.2 127h2.6M25.4 152.4h5.1"/>
<path d="M62.2 154.9h2.6M25.4 165.1h5.1M25.4 170.2h5.1M25.4 167.6h5.1M25.4 172.7h5.1M25.4 175.3h5.1M25.4 177.8h5.1M62.2 165.1h2.6M62.2 170.2h2.6M62.2 167.6h2.6M62.2 172.7h2.6M62.2 175.3h2.6"/>
<path d="M29.2 190.5h1.3M62.2 190.5h2.6M62.2 180.3h2.6M62.2 182.9h2.6"/>
</g>
<g fill="none" stroke="#000084" stroke-width=".18">
<path d="M69.2 35l1.3 1.2M69.2 29.9l1.3 1.2M69.2 32.4l1.3 1.2M69.2 27.3l1.3 1.2M69.2 37.5l1.3 1.2M70.5 35l-1.3 1.2M70.5 29.9l-1.3 1.2M70.5 32.4l-1.3 1.2M70.5 27.3l-1.3 1.2M70.5 37.5l-1.3 1.2M43.8 50.2l1.3 1.2M43.8 57.8l1.3 1.2"/>
<path d="M45.1 57.8l-1.3 1.2M45.1 50.2l-1.3 1.2M69.2 57.8l1.3 1.2M69.2 40l1.3 1.2M69.2 42.6l1.3 1.2M69.2 47.7l1.3 1.2M69.2 45.1l1.3 1.2M70.5 57.8l-1.3 1.2M70.5 40l-1.3 1.2M70.5 42.6l-1.3 1.2M70.5 47.7l-1.3 1.2M70.5 45.1l-1.3 1.2"/>
<path d="M142.9 40l1.2 1.2M142.9 42.6l1.2 1.2M142.9 45.1l1.2 1.2M144.1 42.6l-1.2 1.2M144.1 40l-1.2 1.2M144.1 45.1l-1.2 1.2M43.8 62.9l1.3 1.2M43.8 60.4l1.3 1.2M45.1 62.9l-1.3 1.2M45.1 60.4l-1.3 1.2M69.2 65.4l1.3 1.2M69.2 78.1l1.3 1.2"/>
<path d="M69.2 62.9l1.3 1.2M70.5 65.4l-1.3 1.2M70.5 78.1l-1.3 1.2M70.5 62.9l-1.3 1.2M29.9 123.9l1.2 1.2M29.9 121.3l1.2 1.2M29.9 139.1l1.2 1.2M29.9 136.6l1.2 1.2M31.1 123.9l-1.2 1.2M31.1 121.3l-1.2 1.2M31.1 139.1l-1.2 1.2M31.1 136.6l-1.2 1.2"/>
<path d="M61.6 123.9l1.2 1.2M61.6 121.3l1.2 1.2M61.6 139.1l1.2 1.2M61.6 136.6l1.2 1.2M62.8 123.9l-1.2 1.2M62.8 121.3l-1.2 1.2M62.8 139.1l-1.2 1.2M62.8 136.6l-1.2 1.2M29.9 156.9l1.2 1.2M29.9 159.4l1.2 1.2M29.9 154.3l1.2 1.2M29.9 146.7l1.2 1.2"/>
<path d="M29.9 144.2l1.2 1.2M29.9 149.3l1.2 1.2M31.1 156.9l-1.2 1.2M31.1 159.4l-1.2 1.2M31.1 154.3l-1.2 1.2M31.1 146.7l-1.2 1.2M31.1 144.2l-1.2 1.2M31.1 149.3l-1.2 1.2M61.6 159.4l1.2 1.2M61.6 156.9l1.2 1.2M61.6 144.2l1.2 1.2M61.6 146.7l1.2 1.2"/>
<path d="M61.6 149.3l1.2 1.2M61.6 151.8l1.2 1.2M62.8 159.4l-1.2 1.2M62.8 156.9l-1.2 1.2M62.8 144.2l-1.2 1.2M62.8 146.7l-1.2 1.2M62.8 149.3l-1.2 1.2M62.8 151.8l-1.2 1.2M29.9 179.7l1.2 1.2M29.9 162l1.2 1.2M31.1 179.7l-1.2 1.2M31.1 162l-1.2 1.2"/>
<path d="M61.6 162l1.2 1.2M62.8 162l-1.2 1.2M29.9 187.4l1.2 1.2M29.9 184.8l1.2 1.2M29.9 182.3l1.2 1.2M31.1 187.4l-1.2 1.2M31.1 184.8l-1.2 1.2M31.1 182.3l-1.2 1.2"/>
</g>
<path d="M178.6 53.2h.6M178.6 54.4h.1M178.7 53.6l-.1 .1" fill="none" stroke="#006464" stroke-width=".25"/>
<g fill="#009600" stroke="#009600" stroke-width=".18">
<circle cx="130.8" cy="25.4" r=".46"/>
<circle cx="107.9" cy="38.1" r=".46"/>
<circle cx="107.9" cy="35.6" r=".46"/>
<circle cx="175.3" cy="22.9" r=".46"/>
<circle cx="76.2" cy="53.3" r=".46"/>
<circle cx="76.2" cy="61" r=".46"/>
<circle cx="76.2" cy="55.9" r=".46"/>
<circle cx="76.2" cy="73.7" r=".46"/>
<circle cx="72.4" cy="76.2" r=".46"/>
<circle cx="29.2" cy="111.8" r=".46"/>
<circle cx="29.2" cy="190.5" r=".46"/>
<circle cx="20.3" cy="73.7" r=".46"/>
</g>
<g font-size="2.8" fill="#840000">
<text x="178" y="190.9">Title:</text>
<text x="187.7" y="190.9">Compact-Flash</text>
<text x="213.4" y="190.9">IDE</text>
<text x="220.5" y="190.9">Interface</text>
<text x="236.1" y="190.9">for</text>
<text x="242.6" y="190.9">JC2</text>
</g>
<g font-size="2.1" fill="#840000">
<text x="178" y="184">Sheet:</text>
<text x="178" y="181.2">Emile</text>
<text x="178" y="186.7">File:</text>
<text x="184.1" y="186.7">jc2_cf_ide.kicad_sch</text>
<text x="178" y="196.9">KiCad</text>
<text x="178" y="194.1">Size:</text>
<text x="184.7" y="194.1">A4</text>
<text x="185.7" y="196.9">E.D.A.</text>
<text x="193.3" y="196.9">8.0.5</text>
<text x="200" y="194.1">Date:</text>
<text x="207" y="194.1">2025-02-21</text>
<text x="263" y="194.3">Rev:</text>
<text x="263" y="196.9">Id:</text>
<text x="267.1" y="196.9">1/1</text>
<text x="269.4" y="194.3">01</text>
</g>
<g font-size="1.8" fill="#840000">
<text x="35" y="11.9">1</text>
<text x="85" y="11.9">2</text>
<text x="135" y="11.9">3</text>
<text x="185" y="11.9">4</text>
<text x="235" y="11.9">5</text>
<text x="285" y="11.9">6</text>
<text x="10.3" y="35.9">A</text>
<text x="285.3" y="35.9">A</text>
<text x="10.3" y="85.9">B</text>
<text x="285.3" y="85.9">B</text>
<text x="10.3" y="135.9">C</text>
<text x="285.3" y="135.9">C</text>
<text x="10.3" y="185.9">D</text>
<text x="285.3" y="185.9">D</text>
<text x="35" y="199.9">1</text>
<text x="85" y="199.9">2</text>
<text x="135" y="199.9">3</text>
<text x="185" y="199.9">4</text>
<text x="235" y="199.9">5</text>
<text x="285" y="199.9">6</text>
</g>
<g font-size="1.8" fill="#006464">
<text x="49.8" y="21.2">IDE-44_Header</text>
<text x="56" y="18.6">J1</text>
<text x="105.9" y="22.5">+5V</text>
<text x="128.8" y="22.5">+5V</text>
<text x="173.2" y="19.9">+5V</text>
<text x="49.8" y="26.3">~{RST}</text>
<text x="49.8" y="28.8">D7</text>
<text x="60.4" y="26.3">GND</text>
<text x="61.8" y="28.8">D8</text>
<text x="81.1" y="27.4" transform="rotate(-90 81.1 27.4)">GND</text>
<text x="109.1" y="29.8">R5</text>
<text x="118.4" y="28.5">C1</text>
<text x="162.3" y="28">100n</text>
<text x="162.8" y="26">C2</text>
<text x="49.8" y="31.3">D6</text>
<text x="49.8" y="33.9">D5</text>
<text x="60.6" y="33.9">D10</text>
<text x="61.8" y="31.3">D9</text>
<text x="97.8" y="32.6">ADDR</text>
<text x="99.1" y="30.1">J3</text>
<text x="108.8" y="31.2" transform="rotate(-90 108.8 31.2)">4K7</text>
<text x="117.9" y="30.6">100n</text>
<text x="121.2" y="35.4">GND</text>
<text x="165.6" y="32.9">GND</text>
<text x="49.8" y="39">D3</text>
<text x="49.8" y="41.5">D2</text>
<text x="49.8" y="36.4">D4</text>
<text x="60.6" y="36.4">D11</text>
<text x="60.6" y="39">D12</text>
<text x="60.6" y="41.5">D13</text>
<text x="122.9" y="39">I1/CLK</text>
<text x="122.9" y="41.5">I2</text>
<text x="131.7" y="41.7" transform="rotate(-90 131.7 41.7)">VCC</text>
<text x="135.3" y="41.5">IO2</text>
<text x="135.3" y="39">IO1</text>
<text x="168.7" y="39">A0</text>
<text x="168.7" y="41.5">A1</text>
<text x="176.1" y="40.4" transform="rotate(-90 176.1 40.4)">VCC</text>
<text x="179.2" y="41.5">B1</text>
<text x="179.2" y="39">B0</text>
<text x="49.8" y="44">D1</text>
<text x="49.8" y="46.6">D0</text>
<text x="60.6" y="44">D14</text>
<text x="60.6" y="46.6">D15</text>
<text x="122.9" y="44">I3</text>
<text x="122.9" y="46.6">I4</text>
<text x="135.3" y="46.6">IO4</text>
<text x="135.5" y="44">I03</text>
<text x="168.7" y="44">A2</text>
<text x="168.7" y="46.6">A3</text>
<text x="179.2" y="46.6">B3</text>
<text x="179.2" y="44">B2</text>
<text x="33.6" y="50.3" transform="rotate(-90 33.6 50.3)">GND</text>
<text x="34" y="52.9">R7</text>
<text x="49.8" y="49.1">~{CE1}</text>
<text x="49.8" y="51.7">~{DMARQ}</text>
<text x="60.4" y="51.7">GND</text>
<text x="60.8" y="49.1">KEY</text>
<text x="122.9" y="49.1">I5</text>
<text x="122.9" y="51.7">I6</text>
<text x="126.2" y="52.8">GAL16V8</text>
<text x="128.8" y="50">U1</text>
<text x="135.3" y="51.7">IO6</text>
<text x="135.3" y="49.1">IO5</text>
<text x="168.7" y="49.1">A4</text>
<text x="168.7" y="51.7">A5</text>
<text x="174" y="49">U2</text>
<text x="179.2" y="51.7">B5</text>
<text x="179.2" y="49.1">B4</text>
<text x="34" y="55.5">R8</text>
<text x="38.1" y="56.7">75</text>
<text x="38.1" y="54.2">75</text>
<text x="49.8" y="54.2">~{DIOW}</text>
<text x="49.8" y="56.7">~{DIOR}</text>
<text x="49.8" y="59.3">IORDY</text>
<text x="59.7" y="59.3">~{CSEL}</text>
<text x="60.4" y="54.2">GND</text>
<text x="60.4" y="56.7">GND</text>
<text x="122.9" y="54.2">I7</text>
<text x="122.9" y="56.7">I8</text>
<text x="122.9" y="59.3">I9</text>
<text x="135.3" y="56.7">IO8</text>
<text x="135.3" y="54.2">IO7</text>
<text x="168.7" y="54.2">A6</text>
<text x="168.7" y="56.7">A7</text>
<text x="170.9" y="54.9">74LS245</text>
<text x="179.2" y="56.7">B7</text>
<text x="179.2" y="54.2">B6</text>
<text x="34" y="65.6">R1</text>
<text x="49.8" y="61.8">~{DMACK}</text>
<text x="49.8" y="64.4">INTRQ</text>
<text x="57.5" y="64.4">~{IOCS16}</text>
<text x="60.4" y="61.8">GND</text>
<text x="122.9" y="61.8">I10/~{OE}</text>
<text x="131.7" y="63.8" transform="rotate(-90 131.7 63.8)">GND</text>
<text x="168.7" y="61.8">A-&gt;B</text>
<text x="168.7" y="64.4">CE</text>
<text x="176.1" y="65" transform="rotate(-90 176.1 65)">GND</text>
<text x="18.3" y="66.9">+5V</text>
<text x="22.3" y="70">LD1</text>
<text x="22.4" y="71.7">ACT</text>
<text x="33.7" y="68.2">R2</text>
<text x="33.7" y="70.7">R6</text>
<text x="38.1" y="66.9">75</text>
<text x="38.3" y="69.4">75</text>
<text x="38.3" y="72">75</text>
<text x="49.8" y="66.9">DA1</text>
<text x="49.8" y="69.4">DA0</text>
<text x="49.8" y="72">~{CS0}</text>
<text x="58.8" y="66.9">~{PDIAG}</text>
<text x="60.6" y="72">~{CS1}</text>
<text x="60.7" y="69.4">DA2</text>
<text x="80.2" y="67.4">R4</text>
<text x="80.2" y="69.4">75</text>
<text x="34" y="73.5">R3</text>
<text x="37.4" y="74.5">2K2</text>
<text x="49.8" y="74.5">~{DSAP}</text>
<text x="49.8" y="77.1">+5V</text>
<text x="60.4" y="74.5">GND</text>
<text x="60.4" y="77.1">+5V</text>
<text x="79.2" y="73.3">+5V</text>
<text x="128.8" y="73.5">GND</text>
<text x="173.2" y="76">GND</text>
<text x="37.3" y="83.7">GND</text>
<text x="49.8" y="79.6">GND</text>
<text x="59.8" y="79.6">~{TYPE}</text>
<text x="74.2" y="83.7">GND</text>
<text x="45.2" y="106.3">J4</text>
<text x="15.8" y="112.6">PWR_FLAG</text>
<text x="27.2" y="108.8">+5V</text>
<text x="34.3" y="108.8">JC2_DIN41612_02x32_AC</text>
<text x="37.1" y="112.6">+5V</text>
<text x="51.6" y="112.6">+5V</text>
<text x="65.3" y="108.8">+5V</text>
<text x="26" y="121.4" transform="rotate(-90 26 121.4)">GND</text>
<text x="37.1" y="120.2">GND</text>
<text x="37.1" y="122.8">~{RES}</text>
<text x="37.1" y="125.3">~{128K_SEL}~{BC0_SEL}</text>
<text x="51.6" y="120.2">GND</text>
<text x="51.8" y="122.8">RDY</text>
<text x="68.4" y="121.4" transform="rotate(-90 68.4 121.4)">GND</text>
<text x="37.1" y="127.9">D1</text>
<text x="37.1" y="130.4">D3</text>
<text x="52.9" y="127.9">D0</text>
<text x="52.9" y="130.4">D2</text>
<text x="37.1" y="135.5">D7</text>
<text x="37.1" y="132.9">D5</text>
<text x="52.9" y="135.5">D6</text>
<text x="52.9" y="132.9">D4</text>
<text x="37.1" y="138">~{BA0_SEL} ~{B80_SEL}</text>
<text x="37.1" y="140.6">~{IRQ}</text>
<text x="52" y="140.6">~{NMI}</text>
<text x="37.1" y="145.6">~{K7}</text>
<text x="37.1" y="148.2">~{K5}</text>
<text x="52.9" y="145.6">SO</text>
<text x="52.9" y="148.2">~{K6}</text>
<text x="37.1" y="153.3">~{K4}</text>
<text x="37.1" y="155.8">-5V</text>
<text x="50.3" y="153.3">+12V</text>
<text x="52.9" y="155.8">~{K3}</text>
<text x="37.1" y="158.3">A15</text>
<text x="37.1" y="160.9">A13</text>
<text x="51.9" y="158.3">A14</text>
<text x="51.9" y="160.9">A12</text>
<text x="37.1" y="163.4">A11</text>
<text x="37.1" y="166">A9</text>
<text x="51.9" y="163.4">A10</text>
<text x="53.1" y="166">A8</text>
<text x="37.1" y="168.5">A7</text>
<text x="37.1" y="171">A5</text>
<text x="37.1" y="173.6">A3</text>
<text x="53.1" y="168.5">A6</text>
<text x="53.1" y="171">A4</text>
<text x="53.1" y="173.6">A2</text>
<text x="37.1" y="176.1">A1</text>
<text x="37.1" y="178.7">PHI2</text>
<text x="53.1" y="176.1">A0</text>
<text x="37.1" y="183.7">~{RAM_SEL}</text>
<text x="52.7" y="183.7">R~{W}</text>
<text x="52.9" y="181.2">~{K2}</text>
<text x="15.8" y="191.4">PWR_FLAG</text>
<text x="37.1" y="186.3">EXT</text>
<text x="37.1" y="188.8">RAM_R~{W}</text>
<text x="37.1" y="191.4">GND</text>
<text x="51.6" y="191.4">GND</text>
<text x="27.2" y="195.4">GND</text>
<text x="62.7" y="195.4">GND</text>
</g>
<g font-size="1.8" fill="#0f0f0f">
<text x="36.8" y="27.6">BD7</text>
<text x="36.8" y="25.1">~{RST}</text>
<text x="36.8" y="32.7">BD5</text>
<text x="36.8" y="35.2">BD4</text>
<text x="36.8" y="30.1">BD6</text>
<text x="36.8" y="37.8">BD3</text>
<text x="36.8" y="40.3">BD2</text>
<text x="113" y="37.8">~{KX}</text>
<text x="113" y="40.3">PHI2</text>
<text x="147.3" y="37.8">~{KXD}</text>
<text x="158.7" y="37.8">D7</text>
<text x="158.7" y="40.3">D6</text>
<text x="191.8" y="37.8">BD7</text>
<text x="191.8" y="40.3">BD6</text>
<text x="36.8" y="42.8">BD1</text>
<text x="36.8" y="45.4">BD0</text>
<text x="113" y="45.4">A9</text>
<text x="113" y="42.8">R~{W} 3</text>
<text x="113" y="47.9">A8</text>
<text x="147.3" y="47.9">~{RST}</text>
<text x="158.7" y="45.4">D4</text>
<text x="158.7" y="47.9">D3</text>
<text x="158.7" y="42.8">D5</text>
<text x="191.8" y="45.4">BD4</text>
<text x="191.8" y="42.8">BD5</text>
<text x="191.8" y="47.9">BD3</text>
<text x="27.9" y="53">~{DIOW}</text>
<text x="113" y="53">A6</text>
<text x="113" y="50.5">A7</text>
<text x="147.3" y="50.5">~{DIOR}</text>
<text x="147.3" y="53">A3</text>
<text x="158.7" y="53">D1</text>
<text x="158.7" y="50.5">D2</text>
<text x="191.8" y="50.5">BD2</text>
<text x="191.8" y="53">BD1</text>
<text x="27.9" y="55.5">~{DIOR}R8</text>
<text x="113" y="55.5">A5</text>
<text x="113" y="58.1">A4</text>
<text x="147.3" y="55.5">~{DIOW}</text>
<text x="158.7" y="55.5">D0</text>
<text x="191.8" y="55.5">BD0</text>
<text x="29.2" y="65.7">A1</text>
<text x="113" y="60.6">D0</text>
<text x="158.7" y="60.6">~{DIOR}</text>
<text x="158.7" y="63.2">~{KXD}</text>
<text x="29.2" y="68.2">A0</text>
<text x="29.2" y="70.8">~{KXD}</text>
<text x="86.4" y="68.2">A2</text>
<text x="25.4" y="129.2">D3</text>
<text x="25.4" y="131.7">D5</text>
<text x="25.4" y="126.7">D1</text>
<text x="64.8" y="129.2">D2</text>
<text x="64.8" y="126.7">D0</text>
<text x="64.8" y="131.7">D4</text>
<text x="25.4" y="134.3">D7</text>
<text x="64.8" y="134.3">D6</text>
<text x="25.4" y="152.1">~{K4}</text>
<text x="64.8" y="154.6">~{K3}</text>
<text x="25.4" y="167.3">A7</text>
<text x="25.4" y="164.8">A9</text>
<text x="64.8" y="164.8">A8</text>
<text x="64.8" y="167.3">A6</text>
<text x="25.4" y="172.4">A3</text>
<text x="25.4" y="169.8">A5</text>
<text x="64.8" y="169.8">A4</text>
<text x="64.8" y="172.4">A2</text>
<text x="25.4" y="177.5">PHI2</text>
<text x="25.4" y="174.9">A1</text>
<text x="64.8" y="174.9">A0</text>
<text x="64.8" y="180">~{K2}</text>
<text x="64.8" y="182.5">R~{W}</text>
</g>
<g font-size="1.8" fill="#a90000">
<text x="45.6" y="25.1">1</text>
<text x="45.6" y="27.7">3</text>
<text x="67.2" y="25.1">2</text>
<text x="67.2" y="27.7">4</text>
<text x="45.6" y="30.2">5</text>
<text x="45.6" y="32.8">7</text>
<text x="45.6" y="35.3">9</text>
<text x="66.6" y="35.3">10</text>
<text x="67.2" y="30.2">6</text>
<text x="67.2" y="32.8">8</text>
<text x="104.1" y="35.3">2</text>
<text x="175" y="34.3" transform="rotate(-90 175 34.3)">20</text>
<text x="45" y="37.8">11</text>
<text x="45" y="40.4">13</text>
<text x="66.6" y="37.8">12</text>
<text x="66.6" y="40.4">14</text>
<text x="104.1" y="37.8">4</text>
<text x="104.1" y="40.4">6</text>
<text x="119.3" y="37.8">1</text>
<text x="119.3" y="40.4">2</text>
<text x="130.6" y="36.2" transform="rotate(-90 130.6 36.2)">20</text>
<text x="140.3" y="40.4">18</text>
<text x="140.3" y="37.8">19</text>
<text x="164.4" y="37.8">2</text>
<text x="164.4" y="40.4">3</text>
<text x="184.1" y="40.4">17</text>
<text x="184.1" y="37.8">18</text>
<text x="45" y="42.9">15</text>
<text x="45" y="45.5">17</text>
<text x="66.6" y="42.9">16</text>
<text x="66.6" y="45.5">18</text>
<text x="119.3" y="45.5">4</text>
<text x="119.3" y="42.9">3</text>
<text x="140.3" y="45.5">16</text>
<text x="140.3" y="42.9">17</text>
<text x="164.4" y="42.9">4</text>
<text x="164.4" y="45.5">5</text>
<text x="184.1" y="45.5">15</text>
<text x="184.1" y="42.9">16</text>
<text x="45" y="48">19</text>
<text x="45" y="50.5">21</text>
<text x="45" y="53.1">23</text>
<text x="66.6" y="48">20</text>
<text x="66.6" y="50.5">22</text>
<text x="66.6" y="53.1">24</text>
<text x="119.3" y="48">5</text>
<text x="119.3" y="50.5">6</text>
<text x="119.3" y="53.1">7</text>
<text x="140.3" y="53.1">13</text>
<text x="140.3" y="50.5">14</text>
<text x="140.3" y="48">15</text>
<text x="164.4" y="48">6</text>
<text x="164.4" y="50.5">7</text>
<text x="164.4" y="53.1">8</text>
<text x="184.1" y="53.1">12</text>
<text x="184.1" y="50.5">13</text>
<text x="184.1" y="48">14</text>
<text x="45" y="55.6">25</text>
<text x="45" y="58.2">27</text>
<text x="66.6" y="55.6">26</text>
<text x="66.6" y="58.2">28</text>
<text x="119.3" y="55.6">8</text>
<text x="119.3" y="58.2">9</text>
<text x="140.3" y="55.6">12</text>
<text x="164.4" y="55.6">9</text>
<text x="184.1" y="55.6">11</text>
<text x="45" y="60.7">29</text>
<text x="45" y="63.2">31</text>
<text x="45" y="65.8">33</text>
<text x="66.6" y="60.7">30</text>
<text x="66.6" y="63.2">32</text>
<text x="66.6" y="65.8">34</text>
<text x="118.7" y="60.7">11</text>
<text x="163.8" y="63.2">19</text>
<text x="164.4" y="60.7">1</text>
<text x="45" y="68.3">35</text>
<text x="45" y="70.9">37</text>
<text x="66.6" y="68.3">36</text>
<text x="66.6" y="70.9">38</text>
<text x="130.6" y="68" transform="rotate(-90 130.6 68)">10</text>
<text x="175" y="69.9" transform="rotate(-90 175 69.9)">10</text>
<text x="45" y="73.4">39</text>
<text x="45" y="75.9">41</text>
<text x="66.6" y="73.4">40</text>
<text x="66.6" y="75.9">42</text>
<text x="45" y="78.5">43</text>
<text x="66.6" y="78.5">44</text>
<text x="31.7" y="111.5">a1</text>
<text x="58.4" y="111.5">c1</text>
<text x="31.7" y="114">a2</text>
<text x="31.7" y="116.6">a3</text>
<text x="31.7" y="119.1">a4</text>
<text x="58.4" y="114">c2</text>
<text x="58.4" y="116.6">c3</text>
<text x="58.4" y="119.1">c4</text>
<text x="31.7" y="121.7">a5</text>
<text x="31.7" y="124.2">a6</text>
<text x="58.4" y="121.7">c5</text>
<text x="58.4" y="124.2">c6</text>
<text x="31.7" y="126.7">a7</text>
<text x="31.7" y="129.3">a8</text>
<text x="31.7" y="131.8">a9</text>
<text x="58.4" y="126.7">c7</text>
<text x="58.4" y="129.3">c8</text>
<text x="58.4" y="131.8">c9</text>
<text x="31.1" y="134.4">a10</text>
<text x="31.1" y="136.9">a11</text>
<text x="57.8" y="134.4">c10</text>
<text x="57.8" y="136.9">c11</text>
<text x="31.1" y="139.4">a12</text>
<text x="31.1" y="142">a13</text>
<text x="57.8" y="139.4">c12</text>
<text x="57.8" y="142">c13</text>
<text x="31.1" y="144.5">a14</text>
<text x="31.1" y="147.1">a15</text>
<text x="31.1" y="149.6">a16</text>
<text x="57.8" y="144.5">c14</text>
<text x="57.8" y="147.1">c15</text>
<text x="57.8" y="149.6">c16</text>
<text x="31.1" y="152.1">a17</text>
<text x="31.1" y="154.7">a18</text>
<text x="57.8" y="152.1">c17</text>
<text x="57.8" y="154.7">c18</text>
<text x="31.1" y="157.2">a19</text>
<text x="31.1" y="159.8">a20</text>
<text x="57.8" y="157.2">c19</text>
<text x="57.8" y="159.8">c20</text>
<text x="31.1" y="162.3">a21</text>
<text x="31.1" y="164.8">a22</text>
<text x="31.1" y="167.4">a23</text>
<text x="57.8" y="162.3">c21</text>
<text x="57.8" y="164.8">c22</text>
<text x="57.8" y="167.4">c23</text>
<text x="31.1" y="169.9">a24</text>
<text x="31.1" y="172.5">a25</text>
<text x="57.8" y="169.9">c24</text>
<text x="57.8" y="172.5">c25</text>
<text x="31.1" y="175">a26</text>
<text x="31.1" y="177.5">a27</text>
<text x="57.8" y="175">c26</text>
<text x="57.8" y="177.5">c27</text>
<text x="31.1" y="180.1">a28</text>
<text x="31.1" y="182.6">a29</text>
<text x="31.1" y="185.2">a30</text>
<text x="57.8" y="180.1">c28</text>
<text x="57.8" y="182.6">c29</text>
<text x="57.8" y="185.2">c30</text>
<text x="31.1" y="187.7">a31</text>
<text x="31.1" y="190.2">a32</text>
<text x="57.8" y="187.7">c31</text>
<text x="57.8" y="190.2">c32</text>
</g>
<g font-size="1.8" fill="#009600">
<text x="91.4" y="35.2">~{K2}1</text>
<text x="91.4" y="37.8">~{K3}3</text>
<text x="91.4" y="40.3">~{K4}5</text>
</g>
<g font-size="1.8" fill="#0000c2">
<text x="93.5" y="80.9">DIOW =</text>
<text x="93.5" y="82.9">DIOR =</text>
<text x="101.9" y="82.9">KX</text>
<text x="102" y="80.9">KX</text>
<text x="105.5" y="82.9">&amp;</text>
<text x="105.7" y="80.9">&amp;</text>
<text x="108.3" y="82.9">PHI2</text>
<text x="108.4" y="80.9">PHI2</text>
<text x="113.8" y="82.9">&amp;</text>
<text x="114" y="80.9">&amp;</text>
<text x="116.6" y="82.9">!A9</text>
<text x="116.8" y="80.9">!A9</text>
<text x="120.7" y="82.9">&amp;</text>
<text x="120.8" y="80.9">&amp;</text>
<text x="123.4" y="82.9">!A8</text>
<text x="123.6" y="80.9">!A8</text>
<text x="127.5" y="82.9">&amp;</text>
<text x="127.7" y="80.9">&amp;</text>
<text x="130.2" y="82.9">A7</text>
<text x="130.4" y="80.9">A7</text>
<text x="133.7" y="82.9">&amp;</text>
<text x="133.9" y="80.9">&amp;</text>
<text x="136.4" y="82.9">!A6</text>
<text x="136.6" y="80.9">!A6</text>
<text x="140.5" y="82.9">&amp;</text>
<text x="140.7" y="80.9">&amp;</text>
<text x="143.2" y="82.9">!A5</text>
<text x="143.4" y="80.9">!A5</text>
<text x="147.3" y="82.9">&amp;</text>
<text x="147.5" y="80.9">&amp;</text>
<text x="150.1" y="82.9">!A4</text>
<text x="150.2" y="80.9">!A4</text>
<text x="154.1" y="82.9">&amp;</text>
<text x="154.3" y="80.9">&amp;</text>
<text x="156.9" y="82.9">!A3</text>
<text x="157.1" y="80.9">!A3</text>
<text x="161" y="82.9">&amp;</text>
<text x="161.1" y="80.9">&amp;</text>
<text x="163.9" y="80.9">!R_W;</text>
<text x="164.9" y="82.9">R_W;</text>
<text x="177" y="80.9">/*</text>
<text x="177.4" y="82.9">/*</text>
<text x="180.4" y="80.9">$0880-$0887</text>
<text x="180.8" y="82.9">$0880-$0887</text>
<text x="195.3" y="80.9">write</text>
<text x="195.7" y="82.9">read</text>
<text x="93.5" y="84.9">RST</text>
<text x="93.5" y="87">KXD</text>
<text x="99.3" y="84.9">=</text>
<text x="99.6" y="87">=</text>
<text x="102" y="84.9">KX</text>
<text x="102.3" y="87">KX</text>
<text x="105.7" y="84.9">&amp;</text>
<text x="106" y="87">delayed</text>
<text x="108.4" y="84.9">PHI2</text>
<text x="114" y="84.9">&amp;</text>
<text x="114.4" y="87">approx.</text>
<text x="116.7" y="84.9">!A9</text>
<text x="120.8" y="84.9">&amp;</text>
<text x="122.6" y="87">30</text>
<text x="123.5" y="84.9">!A8</text>
<text x="126.2" y="87">nsec.</text>
<text x="127.6" y="84.9">&amp;</text>
<text x="130.4" y="84.9">A7</text>
<text x="133.8" y="84.9">&amp;</text>
<text x="136.6" y="84.9">!A6</text>
<text x="140.6" y="84.9">&amp;</text>
<text x="143.4" y="84.9">!A5</text>
<text x="147.5" y="84.9">&amp;</text>
<text x="150.2" y="84.9">!A4</text>
<text x="154.3" y="84.9">&amp;</text>
<text x="158.2" y="84.9">A3</text>
<text x="161.7" y="84.9">&amp;</text>
<text x="164.4" y="84.9">!R_W &amp;</text>
<text x="172.6" y="84.9">!D0;</text>
<text x="177.5" y="84.9">/*</text>
<text x="180.9" y="84.9">$0888-$088F</text>
<text x="195.7" y="84.9">write</text>
</g>
</svg>
